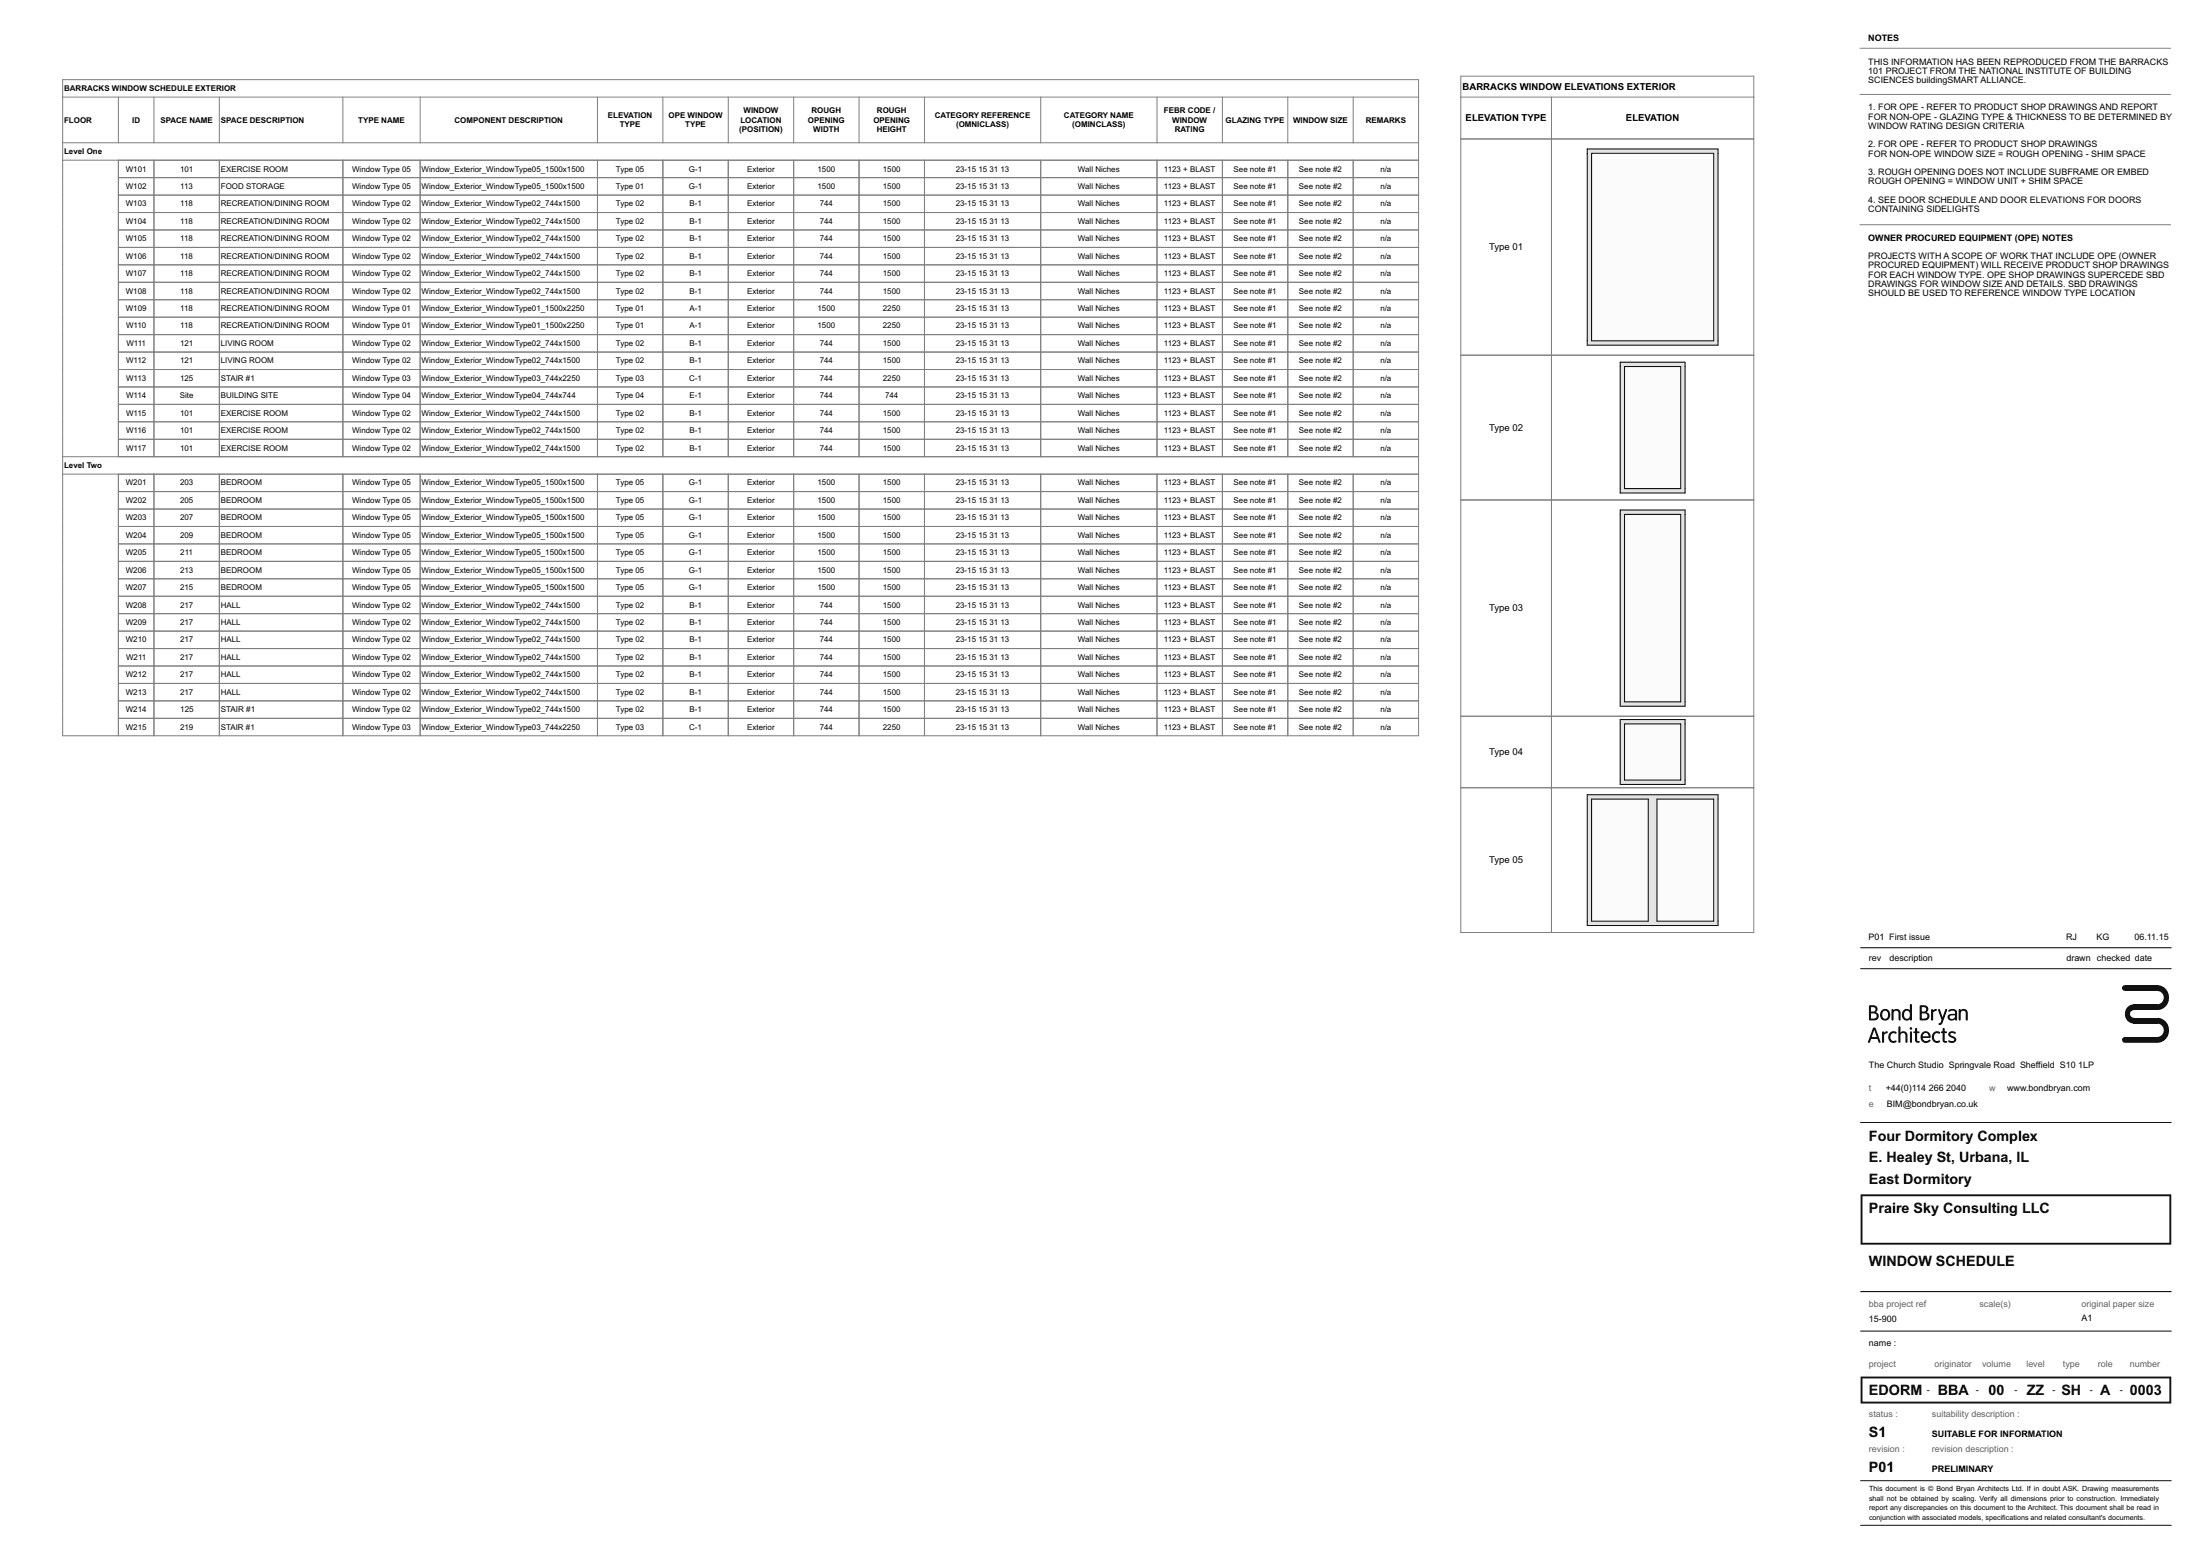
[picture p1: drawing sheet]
<svg xmlns="http://www.w3.org/2000/svg" width="841mm" height="594mm" viewBox="0 0 841 594" stroke-linecap="round" stroke-linejoin="round" font-family="sans-serif">
<g fill="#000">
<path d="M811.7 376.7l13.2-.1v2.2h-12.7a1.11 1.11 0 0 1-1-.9 1.11 1.11 0 0 1 .5-1.2z" fill-rule="evenodd"/>
<path d="M824.9 376.6a4.8 4.8 0 0 1 4.3 4.7 4.8 4.8 0 0 1-4.3 4.8v-2.2a2.59 2.59 0 0 0 2.3-2.6 2.59 2.59 0 0 0-2.3-2.5z" fill-rule="evenodd"/>
<path d="M714.5 384.4l1.8-.1 .9 .3 .5 .9-.2 1.1a.31 .31 0 0 0-.4 .3 .31 .31 0 0 0 .4 .2l.7 1.1-.5 1.4-1.1 .4-2-.1zM715.2 385l.1 1.7 1.4-.3 .3-.6-.3-.6zM715.2 387.4l.1 1.9h1.3l.6-.3 .2-.7-.3-.7z" fill-rule="evenodd"/>
<path d="M716.1 392.9l.5-.2 .4 .4 1.8 4.9-.1 .6-.5-.1-.6-1.4h-2.3l-.5 1.4-.7-.1zM716.5 393.7l-1 2.7h1.9z" fill-rule="evenodd"/>
<path d="M719.6 394.3h.4l.3 .5 .7-.6 .6 .3-.1 .4-1.3 .7v2.6l-.3 .4-.4-.4z" fill-rule="evenodd"/>
<path d="M719.4 386.2a2.16 2.16 0 0 1 3.1 .9 2.16 2.16 0 0 1-1.4 3 2.24 2.24 0 0 1-2.3-1.4 2.24 2.24 0 0 1 .6-2.5zM719.9 386.6l-.4 1 .1 1.1 .6 .6 .8 .1 .7-.9-.1-1.4-.7-.7z" fill-rule="evenodd"/>
<path d="M723.2 385.8l.5-.1 .1 .5 .6-.5h.9l1 .6 .2 .9-.1 2.8-.6-.2-.1-2.9-.9-.6-.9 .7-.1 2.9-.6 .1z" fill-rule="evenodd"/>
<path d="M722.5 394.8l1.2-.6 1.3 .4-.3 .5-1.3-.1-.7 .9v1l.4 .7 1.9 .3-.2 .5-1 .2a2.27 2.27 0 0 1-1.9-1.5 2.27 2.27 0 0 1 .6-2.3z" fill-rule="evenodd"/>
<path d="M725.8 392.4l.7 .2v2.1l1.3-.5 1.2 .8 .2 3.1-.2 .5-.6-.3-.1-2.9-.8-.5-.9 .5-.1 2.9-.3 .3-.4-.2z" fill-rule="evenodd"/>
<path d="M727.7 386.2l1.3-.5 1.1 .5v-2.2l.3-.2 .4 .1v5.9l-.5 .3-.2-.6-1.1 .6a2.31 2.31 0 0 1-1.9-1.6 2.31 2.31 0 0 1 .6-2.3zM728.3 386.6l-.4 .9 .1 1.2 .5 .6 .8 .1 .7-.9v-1.4l-.7-.7z" fill-rule="evenodd"/>
<path d="M730.2 394.3l.5-.1 .2 .4v3.6l-.4 .4-.4-.4z" fill-rule="evenodd"/>
<path d="M732.2 393l.6 .1 .1 1.1 .9 .3-.2 .4-.7 .1v2.7l1 .4-.4 .5-1-.1-.4-.6v-3l-.7-.3 .7-.4z" fill-rule="evenodd"/>
<path d="M734 384.4l1.6-.1 1 .3 .5 .9-.2 1.1a.31 .31 0 0 0-.4 .3 .31 .31 0 0 0 .4 .2l.7 1.2-.5 1.3-1.1 .4-2-.1zM734.6 385v1.7l1.5-.3 .2-.6-.2-.6zM734.6 387.4l.1 1.9h1.3l.6-.3 .2-.7-.3-.7z" fill-rule="evenodd"/>
<path d="M734.9 394.7a1.77 1.77 0 0 1 2.3-.3 1.77 1.77 0 0 1 .5 2.3h-2.7l.3 .8 .6 .4 2-.4-.2 .6-1 .5a2.25 2.25 0 0 1-2.4-1.3 2.25 2.25 0 0 1 .6-2.6zM735.4 395.1l-.4 1h2.2l-.6-1.2-.6-.1z" fill-rule="evenodd"/>
<path d="M738.3 385.8h.5l.2 .5 .8-.6 .6 .3-.2 .4-1.2 .6v2.7l-.4 .4-.4-.4z" fill-rule="evenodd"/>
<path d="M739.1 394.8l1.2-.6 1.3 .4-.2 .5-1.4-.1-.6 .9-.1 1 .5 .7 1.8 .3-.2 .5-.9 .2a2.27 2.27 0 0 1-1.9-1.5 2.27 2.27 0 0 1 .5-2.3z" fill-rule="evenodd"/>
<path d="M740.9 385.8l.7 .1 1 2.9 1-2.9 .4-.2 .3 .3-1.8 5.1-.9 .7-.4-.1-.1-.4 .7-.4 .4-1.1z" fill-rule="evenodd"/>
<path d="M742.7 393l.6 .1 .1 1.1 .9 .3-.1 .4-.8 .1v2.7l1 .4-.4 .5-.9-.1-.5-.6v-3l-.6-.3 .6-.4z" fill-rule="evenodd"/>
<path d="M745.1 394.6l1.3-.4 1.3 .6-.3 .4-1.2-.4-.6 .5a.93 .93 0 0 0 1.1 .8 1.36 1.36 0 0 1 .9 1.9 1.36 1.36 0 0 1-2 .6l-.7-.3-.1-.6 1.6 .3 .6-.5a.92 .92 0 0 0-1.1-.9 1.18 1.18 0 0 1-1-.8 1.18 1.18 0 0 1 .2-1.2z" fill-rule="evenodd"/>
<path d="M744.9 386.1l1.6-.4 1.4 .5 .2 .8-.1 3h-.5l-.2-.4-.6 .4-1 .1-.9-.5-.3-.9 .4-.8 2.5-.4-.4-1-.9-.2-1.1 .4zM745.5 388.3l-.1 .9 .9 .3 .8-.5 .3-.9z" fill-rule="evenodd"/>
<path d="M748.9 385.8l.4-.1 .2 .5 .6-.5h.8l1 .6 .3 .9-.1 2.8-.7-.2v-2.9l-.9-.6-.9 .7-.1 2.9-.7 .1z" fill-rule="evenodd"/>
<path d="M811.7 396.6l13.2-.2v2.2h-12.7a1.11 1.11 0 0 1-1-.8 1.11 1.11 0 0 1 .5-1.2z" fill-rule="evenodd"/>
<path d="M815.7 389h9.2v2.3h-9.2z" fill-rule="evenodd"/>
<path d="M815.7 383.9h9.2v2.2h-9.2z" fill-rule="evenodd"/>
<path d="M813.2 385l.7-.6 1.8-.5v2.2a1.46 1.46 0 0 0-1.5 1.5 1.46 1.46 0 0 0 1.5 1.4v2.3a3.7 3.7 0 0 1-3.2-2.4 3.7 3.7 0 0 1 .7-3.9z" fill-rule="evenodd"/>
<path d="M824.9 389a4.8 4.8 0 0 1 4.3 4.8 4.8 4.8 0 0 1-4.3 4.8v-2.2a2.59 2.59 0 0 0 2.3-2.6 2.59 2.59 0 0 0-2.3-2.5z" fill-rule="evenodd"/>
<path d="M711.3 456.5h118.7v19.2h-118.7zM712 457.2v17.8h117.3v-17.8z" fill-rule="evenodd"/>
<path d="M711.3 526.2h118.7v10.3h-118.7zM712 526.9v8.9h117.3v-8.9z" fill-rule="evenodd"/>
<circle cx="730.5" cy="393.1" r=".48"/>
</g>
<g fill="#fff">
<path d="M714.4 479.1h113.3v6.3h-113.3z" fill-rule="evenodd"/>
<path d="M714.4 458.9h96.4v6.2h-96.4z" fill-rule="evenodd"/>
<path d="M714.4 431.1h113.3v6.3h-113.3z" fill-rule="evenodd"/>
<path d="M714.5 567.6h110.8v14.4h-110.8z" fill-rule="evenodd"/>
<path d="M714.4 405.2h86.1v3.9h-86.1z" fill-rule="evenodd"/>
<path d="M720.9 414h30.7v3.9h-30.7z" fill-rule="evenodd"/>
<path d="M721.3 419.9h93.1v3.9h-93.1z" fill-rule="evenodd"/>
<path d="M714.4 414h1v3.9h-1z" fill-rule="evenodd"/>
<path d="M767.3 414h32.8v3.9h-32.8z" fill-rule="evenodd"/>
<path d="M714.4 496.3h22v4h-22z" fill-rule="evenodd"/>
<path d="M760.4 414h2.5v3.9h-2.5z" fill-rule="evenodd"/>
<path d="M714.4 419.9h2v3.9h-2z" fill-rule="evenodd"/>
<path d="M714.4 511.4h10.5v3.9h-10.5z" fill-rule="evenodd"/>
<path d="M738.5 551.9h31.3v4h-31.3z" fill-rule="evenodd"/>
<path d="M738.5 538.5h33.6v3.9h-33.6z" fill-rule="evenodd"/>
<path d="M714.4 538.5h11.1v3.9h-11.1z" fill-rule="evenodd"/>
<path d="M714.4 551.9h13.8v4h-13.8z" fill-rule="evenodd"/>
<path d="M714.4 439.4h113.3v6.2h-113.3z" fill-rule="evenodd"/>
<path d="M714.4 447.6h113.3v6.3h-113.3z" fill-rule="evenodd"/>
<path d="M714.4 519.3h10.3v3.9h-10.3z" fill-rule="evenodd"/>
<path d="M739.5 519.3h14.3v3.9h-14.3z" fill-rule="evenodd"/>
<path d="M757.7 519.3h11.1v3.9h-11.1z" fill-rule="evenodd"/>
<path d="M774.6 519.3h7.1v3.9h-7.1z" fill-rule="evenodd"/>
<path d="M788.6 519.3h6.5v3.9h-6.5z" fill-rule="evenodd"/>
<path d="M814.1 519.3h11.7v3.9h-11.7z" fill-rule="evenodd"/>
<path d="M802 519.3h5.7v3.9h-5.7z" fill-rule="evenodd"/>
</g>
<path d="M711 18.4h118.7" fill="none" stroke="#7f7f7f" stroke-width=".38"/>
<path d="M711.3 370.3h118.7M711.3 362.3h118.7M711.3 429.1h118.7M711.3 493.7h118.7M711.3 508.8h118.7M711.3 566h118.7M711.3 583h118.7" fill="none" stroke="#000" stroke-width=".38"/>
<g fill="#fff">
<path d="M714.2 12.4h11.8v3.9h-11.8z" fill-rule="evenodd"/>
<path d="M714.2 21.8h114.7v10.6h-114.7z" fill-rule="evenodd"/>
<path d="M756.7 496.3h12v4h-12z" fill-rule="evenodd"/>
<path d="M714.4 502.3h10.7v3.9h-10.7z" fill-rule="evenodd"/>
<path d="M756.7 502.3h37.3v3.5h-37.3z" fill-rule="evenodd"/>
<path d="M814.1 528.2h12.2v6.3h-12.2z" fill-rule="evenodd"/>
<path d="M795.7 496.3h27.9v4h-27.9z" fill-rule="evenodd"/>
<path d="M740.7 528.2h11.9v6.3h-11.9z" fill-rule="evenodd"/>
<path d="M760.2 528.2h6.1v6.3h-6.1z" fill-rule="evenodd"/>
<path d="M774.8 528.2h6.7v6.3h-6.7z" fill-rule="evenodd"/>
<path d="M788 528.2h7.6v6.3h-7.6z" fill-rule="evenodd"/>
<path d="M714.4 544.2h6.8v6.3h-6.8z" fill-rule="evenodd"/>
<path d="M802.9 528.2h3.9v6.3h-3.9z" fill-rule="evenodd"/>
<path d="M795.7 502.3h4.2v3.5h-4.2z" fill-rule="evenodd"/>
<path d="M714.4 528.2h20.5v6.3h-20.5z" fill-rule="evenodd"/>
<path d="M714.4 364.5h4.8v3.5h-4.8z" fill-rule="evenodd"/>
<path d="M816.1 364.5h6.6v3.5h-6.6z" fill-rule="evenodd"/>
<path d="M722.3 364.5h65.1v3.5h-65.1z" fill-rule="evenodd"/>
<path d="M789.9 364.5h9.4v3.5h-9.4z" fill-rule="evenodd"/>
<path d="M801.6 364.5h12.8v3.5h-12.8z" fill-rule="evenodd"/>
<path d="M755.3 529.4h1.1v3.9h-1.1z" fill-rule="evenodd"/>
<path d="M784.6 529.4h1.1v3.9h-1.1z" fill-rule="evenodd"/>
<path d="M810.4 529.4h1.1v3.9h-1.1z" fill-rule="evenodd"/>
<path d="M798.8 529.4h1.2v3.9h-1.2z" fill-rule="evenodd"/>
<path d="M770.1 529.4h1.1v3.9h-1.1z" fill-rule="evenodd"/>
<path d="M736.5 529.4h1.2v3.9h-1.2z" fill-rule="evenodd"/>
</g>
<g fill="none" stroke="#7f7f7f" stroke-width=".38">
<path d="M24 30.4h518.3v250.8h-518.3zM24 37.1h518.3M45.3 37.1v17.5M58.9 37.1v17.5M83.9 37.1v17.5M131.1 37.1v17.5M160.6 37.1v17.5M228.4 37.1v17.5M253.4 37.1v17.5M278.4 37.1v17.5M303.4 37.1v17.5M328.4 37.1v17.5"/>
<path d="M353.4 37.1v17.5M397.8 37.1v17.5M442.3 37.1v17.5M467.3 37.1v17.5M492.3 37.1v17.5M517.3 37.1v17.5M558.4 37.1h112M593.1 37.1v319.3h-34.7v-327.3h112v24h-112M24 54.6h518.3M24 61.2h518.3M45.3 61.2v113.4M45.3 67.9h497"/>
<path d="M45.3 74.6h497M58.9 61.2v113.4M83.9 61.2v113.4M131.1 61.2v113.4M160.6 61.2v113.4M228.4 61.2v113.4M253.4 61.2v113.4M278.4 61.2v113.4M303.4 61.2v113.4M328.4 61.2v113.4M353.4 61.2v113.4M397.8 61.2v113.4"/>
<path d="M442.3 61.2v113.4M467.3 61.2v113.4M492.3 61.2v113.4M517.3 61.2v113.4M45.3 81.2h497M45.3 87.9h497M45.3 94.6h497M45.3 101.2h497M45.3 107.9h497M45.3 114.6h497M45.3 121.2h497M45.3 127.9h497"/>
<path d="M45.3 134.6h497M558.4 135.8h34.7M45.3 141.2h497M45.3 147.9h497M45.3 154.6h497M24 174.6h518.3M45.3 161.2h497M45.3 167.9h497M24 181.2h518.3M45.3 181.2v100M45.3 187.9h497M45.3 194.6h497"/>
<path d="M58.9 181.2v100M83.9 181.2v100M131.1 181.2v100M160.6 181.2v100M228.4 181.2v100M253.4 181.2v100M278.4 181.2v100M303.4 181.2v100M328.4 181.2v100M353.4 181.2v100M397.8 181.2v100M442.3 181.2v100"/>
<path d="M467.3 181.2v100M492.3 181.2v100M517.3 181.2v100M558.4 191.1h34.7M45.3 201.2h497M45.3 207.9h497M45.3 214.6h497M45.3 221.2h497M45.3 227.9h497M45.3 234.6h497M45.3 241.2h497M45.3 247.9h497"/>
<path d="M45.3 254.6h497M45.3 261.2h497M45.3 267.9h497M45.3 274.6h497M558.4 273.8h34.7M558.4 301.1h34.7"/>
</g>
<g fill="#eae1e1">
<path d="M606.8 58.6h1.6v71.7h-1.6z" fill-rule="evenodd"/>
<path d="M655.1 58.6h1.7v71.7h-1.7z" fill-rule="evenodd"/>
<path d="M606.8 130.3h50v1.6h-50z" fill-rule="evenodd"/>
<path d="M606.8 56.9h50v1.7h-50z" fill-rule="evenodd"/>
</g>
<path d="M608.4 58.6h46.7v71.7h-46.7z" fill-rule="evenodd" fill="#fafaff"/>
<path d="M606.8 56.9h50v75h-50zM608.4 58.6h46.7v71.7h-46.7z" fill="none" stroke="#000" stroke-width=".38"/>
<path d="M593.1 53.1h77.3v82.7h-77.3z" fill="none" stroke="#7f7f7f" stroke-width=".38"/>
<g fill="#eae1e1">
<path d="M619.4 140.1h1.6v46.7h-1.6z" fill-rule="evenodd"/>
<path d="M642.5 140.1h1.7v46.7h-1.7z" fill-rule="evenodd"/>
<path d="M619.4 186.8h24.8v1.6h-24.8z" fill-rule="evenodd"/>
<path d="M619.4 138.4h24.8v1.7h-24.8z" fill-rule="evenodd"/>
</g>
<path d="M621 140.1h21.5v46.7h-21.5z" fill-rule="evenodd" fill="#fafaff"/>
<path d="M619.4 138.4h24.8v50h-24.8zM621 140.1h21.5v46.7h-21.5z" fill="none" stroke="#000" stroke-width=".38"/>
<path d="M593.1 135.8h77.3v55.3h-77.3z" fill="none" stroke="#7f7f7f" stroke-width=".38"/>
<g fill="#eae1e1">
<path d="M642.5 196.6h1.7v71.7h-1.7z" fill-rule="evenodd"/>
<path d="M619.4 196.6h1.6v71.7h-1.6z" fill-rule="evenodd"/>
<path d="M619.4 268.3h24.8v1.6h-24.8z" fill-rule="evenodd"/>
<path d="M619.4 194.9h24.8v1.7h-24.8z" fill-rule="evenodd"/>
</g>
<path d="M621 196.6h21.5v71.7h-21.5z" fill-rule="evenodd" fill="#fafaff"/>
<path d="M619.4 194.9h24.8v75h-24.8zM621 196.6h21.5v71.7h-21.5z" fill="none" stroke="#000" stroke-width=".38"/>
<path d="M593.1 191.1h77.3v82.7h-77.3z" fill="none" stroke="#7f7f7f" stroke-width=".38"/>
<g fill="#eae1e1">
<path d="M642.5 276.7h1.7v21.5h-1.7z" fill-rule="evenodd"/>
<path d="M619.4 276.7h1.6v21.5h-1.6z" fill-rule="evenodd"/>
<path d="M619.4 298.2h24.8v1.6h-24.8z" fill-rule="evenodd"/>
<path d="M619.4 275h24.8v1.7h-24.8z" fill-rule="evenodd"/>
</g>
<path d="M621 276.7h21.5v21.5h-21.5z" fill-rule="evenodd" fill="#fafaff"/>
<path d="M619.4 275h24.8v24.8h-24.8zM621 276.7h21.5v21.5h-21.5z" fill="none" stroke="#000" stroke-width=".38"/>
<path d="M593.1 273.8h77.3v27.3h-77.3z" fill="none" stroke="#7f7f7f" stroke-width=".38"/>
<g fill="#eae1e1">
<path d="M655.1 305.4h1.7v46.7h-1.7z" fill-rule="evenodd"/>
<path d="M606.8 305.4h1.6v46.7h-1.6z" fill-rule="evenodd"/>
<path d="M630.1 305.4h3.3v46.7h-3.3z" fill-rule="evenodd"/>
<path d="M606.8 352.1h50v1.7h-50z" fill-rule="evenodd"/>
<path d="M606.8 303.8h50v1.6h-50z" fill-rule="evenodd"/>
</g>
<g fill="#fafaff">
<path d="M633.4 305.4h21.7v46.7h-21.7z" fill-rule="evenodd"/>
<path d="M608.4 305.4h21.7v46.7h-21.7z" fill-rule="evenodd"/>
</g>
<path d="M606.8 303.8h50v50h-50zM608.4 305.4h21.7v46.7h-21.7zM633.4 305.4h21.7v46.7h-21.7z" fill="none" stroke="#000" stroke-width=".38"/>
<path d="M711 36.1h118.7M711 85.9h118.7M593.1 301.1h77.3v55.3h-77.3z" fill="none" stroke="#7f7f7f" stroke-width=".38"/>
<g fill="#fff">
<path d="M714.2 39.3h116.1v42.5h-116.1z" fill-rule="evenodd"/>
<path d="M714.2 89.1h115v24.8h-115z" fill-rule="evenodd"/>
<path d="M68.9 269.4h5.1v3.5h-5.1z" fill-rule="evenodd"/>
<path d="M84.4 269.4h13.1v3.5h-13.1z" fill-rule="evenodd"/>
<path d="M714.3 356.5h6.1v3.5h-6.1z" fill-rule="evenodd"/>
<path d="M816 356.5h13v3.5h-13z" fill-rule="evenodd"/>
<path d="M722.2 356.5h65.1v3.5h-65.1z" fill-rule="evenodd"/>
<path d="M789.8 356.5h4.2v3.5h-4.2z" fill-rule="evenodd"/>
<path d="M801.5 356.5h4.9v3.5h-4.9z" fill-rule="evenodd"/>
</g>
<g font-size="5.5">
<text x="714.4" y="436">Four Dormitory Complex</text>
<text x="714.4" y="444.3">E. Healey St, Urbana, IL</text>
<text x="714.4" y="452.6">East Dormitory</text>
<text x="714.4" y="463.8">Praire Sky Consulting LLC</text>
<text x="714.4" y="484.1">WINDOW SCHEDULE</text>
<text x="714.4" y="533.1">EDORM</text>
<text x="740.7" y="533.1">BBA</text>
<text x="760.2" y="533.1">00</text>
<text x="774.8" y="533.1">ZZ</text>
<text x="788" y="533.1">SH</text>
<text x="802.9" y="533.1">A</text>
<text x="814.1" y="533.1">0003</text>
<text x="714.4" y="549.1">S1</text>
<text x="714.4" y="562.6">P01</text>
</g>
<g font-size="3.7">
<text x="559.1" y="34.3">BARRACKS WINDOW ELEVATIONS EXTERIOR</text>
<text x="560.3" y="46.3">ELEVATION TYPE</text>
<text x="621.6" y="46.3">ELEVATION</text>
<text x="569.2" y="95.6">Type 01</text>
<text x="569.2" y="164.6">Type 02</text>
<text x="569.2" y="233.6">Type 03</text>
<text x="569.2" y="288.6">Type 04</text>
<text x="569.2" y="330">Type 05</text>
</g>
<g font-size="3.4">
<text x="714.2" y="15.5">NOTES</text>
<text x="714.2" y="24.7">THIS INFORMATION HAS BEEN REPRODUCED FROM THE BARRACKS</text>
<text x="714.2" y="28.2">101 PROJECT FROM THE NATIONAL INSTITUTE OF BUILDING</text>
<text x="714.2" y="31.7">SCIENCES buildingSMART ALLIANCE.</text>
<text x="714.2" y="42.2">1. FOR OPE - REFER TO PRODUCT SHOP DRAWINGS AND REPORT</text>
<text x="714.2" y="45.8">FOR NON-OPE - GLAZING TYPE &amp; THICKNESS TO BE DETERMINED BY</text>
<text x="714.2" y="49.3">WINDOW RATING DESIGN CRITERIA</text>
<text x="714.2" y="56.4">2. FOR OPE - REFER TO PRODUCT SHOP DRAWINGS</text>
<text x="714.2" y="59.9">FOR NON-OPE WINDOW SIZE = ROUGH OPENING - SHIM SPACE</text>
<text x="714.2" y="67">3. ROUGH OPENING DOES NOT INCLUDE SUBFRAME OR EMBED</text>
<text x="714.2" y="70.5">ROUGH OPENING = WINDOW UNIT + SHIM SPACE</text>
<text x="714.2" y="77.6">4. SEE DOOR SCHEDULE AND DOOR ELEVATIONS FOR DOORS</text>
<text x="714.2" y="81.1">CONTAINING SIDELIGHTS</text>
<text x="714.2" y="92">OWNER PROCURED EQUIPMENT (OPE) NOTES</text>
<text x="714.2" y="99.1">PROJECTS WITH A SCOPE OF WORK THAT INCLUDE OPE (OWNER</text>
<text x="714.2" y="102.6">PROCURED EQUIPMENT) WILL RECEIVE PRODUCT SHOP DRAWINGS</text>
<text x="714.2" y="106.2">FOR EACH WINDOW TYPE. OPE SHOP DRAWINGS SUPERCEDE SBD</text>
<text x="714.2" y="109.7">DRAWINGS FOR WINDOW SIZE AND DETAILS. SBD DRAWINGS</text>
<text x="714.2" y="113.2">SHOULD BE USED TO REFERENCE WINDOW TYPE LOCATION</text>
<text x="714.3" y="359.4">P01</text>
<text x="722.2" y="359.4">First issue</text>
<text x="789.8" y="359.4">RJ</text>
<text x="801.5" y="359.4">KG</text>
<text x="816" y="359.4">06.11.15</text>
<text x="714.4" y="367.4">rev</text>
<text x="722.3" y="367.4">description</text>
<text x="789.9" y="367.4">drawn</text>
<text x="801.6" y="367.4">checked</text>
<text x="816.1" y="367.4">date</text>
<text x="714.4" y="408.2">The Church Studio Springvale Road Sheffield S10</text>
<text x="794.4" y="408.2">1LP</text>
<text x="720.9" y="417.1">+44(0)114</text>
<text x="737.3" y="417.1">266</text>
<text x="744" y="417.1">2040</text>
<text x="767.3" y="417.1">www.bondbryan.com</text>
<text x="721.3" y="423">BIM@bondbryan.co.uk</text>
<text x="714.4" y="505.3">15-900</text>
<text x="795.7" y="505.1">A1</text>
<text x="714.4" y="514.5">name :</text>
<text x="736.5" y="532.4">-</text>
<text x="755.3" y="532.4">-</text>
<text x="770.1" y="532.4">-</text>
<text x="784.6" y="532.4">-</text>
<text x="798.8" y="532.4">-</text>
<text x="810.4" y="532.4">-</text>
<text x="738.5" y="549.2">SUITABLE FOR INFORMATION</text>
<text x="738.5" y="562.6">PRELIMINARY</text>
</g>
<g font-size="3.4" fill="#5f5f5f">
<text x="714.4" y="417.1">t</text>
<text x="760.4" y="417.1">w</text>
<text x="714.4" y="423">e</text>
<text x="714.4" y="499.4">bba project ref</text>
<text x="756.7" y="499.4">scale(s)</text>
<text x="795.7" y="499.4">original paper size</text>
<text x="714.4" y="522.3">project</text>
<text x="739.5" y="522.3">originator</text>
<text x="757.7" y="522.3">volume</text>
<text x="774.6" y="522.3">l</text>
<text x="775.4" y="522.3">evel</text>
<text x="788.6" y="522.3">t</text>
<text x="789.5" y="522.3">ype</text>
<text x="802" y="522.3">role</text>
<text x="814.1" y="522.3">number</text>
<text x="714.4" y="541.5">status :</text>
<text x="738.5" y="541.5">suitability description :</text>
<text x="714.4" y="555">revision :</text>
<text x="738.5" y="555">revision description :</text>
</g>
<g font-size="3.1">
<text x="68.9" y="272.2">125</text>
<text x="84.4" y="272.2">STAIR #1</text>
</g>
<g font-size="3">
<text x="24.5" y="34.8">BARRACKS WINDOW SCHEDULE EXTERIOR</text>
<text x="24.5" y="46.8">FLOOR</text>
<text x="50.5" y="46.8">ID</text>
<text x="61.3" y="46.8">SPACE NAME</text>
<text x="84.4" y="46.8">SPACE DESCRIPTION</text>
<text x="137" y="46.8">TYPE NAME</text>
<text x="173.8" y="46.8">COMPONENT DESCRIPTION</text>
<text x="232.4" y="45.1">ELEVATION</text>
<text x="255.6" y="45.1">OPE WINDOW</text>
<text x="283.1" y="46.8">LOCATION</text>
<text x="284.2" y="43.3">WINDOW</text>
<text x="308.9" y="46.8">OPENING</text>
<text x="310.2" y="43.3">ROUGH</text>
<text x="333.9" y="46.8">OPENING</text>
<text x="335.2" y="43.3">ROUGH</text>
<text x="357.4" y="45.1">CATEGORY REFERENCE</text>
<text x="406.7" y="45.1">CATEGORY NAME</text>
<text x="445" y="43.3">FEBR CODE /</text>
<text x="448.1" y="46.8">WINDOW</text>
<text x="468.5" y="46.8">GLAZING TYPE</text>
<text x="494.3" y="46.8">WINDOW SIZE</text>
<text x="522.1" y="46.8">REMARKS</text>
<text x="236.9" y="48.6">TYPE</text>
<text x="261.9" y="48.6">TYPE</text>
<text x="282.6" y="50.3">(POSITION)</text>
<text x="310.9" y="50.3">WIDTH</text>
<text x="335.1" y="50.3">HEIGHT</text>
<text x="365.5" y="48.6">(OMNICLASS)</text>
<text x="409.9" y="48.6">(OMINCLASS)</text>
<text x="449.1" y="50.3">RATING</text>
<text x="24.5" y="58.9">Level One</text>
<text x="48.1" y="65.6">W101</text>
<text x="68.8" y="65.6">101</text>
<text x="84.4" y="65.6">EXERCISE ROOM</text>
<text x="134.6" y="65.6">Window Type 05</text>
<text x="161.2" y="65.6">Window_Exterior_WindowType05_1500x1500</text>
<text x="235.5" y="65.6">Type 05</text>
<text x="263.4" y="65.6">G-1</text>
<text x="285.6" y="65.6">Exterior</text>
<text x="312.5" y="65.6">1500</text>
<text x="337.5" y="65.6">1500</text>
<text x="365.4" y="65.6">23-15</text>
<text x="374" y="65.6">15</text>
<text x="378.2" y="65.6">31</text>
<text x="382.5" y="65.6">13</text>
<text x="412.1" y="65.6">Wall Niches</text>
<text x="444.9" y="65.6">1123 + BLAST</text>
<text x="471.6" y="65.6">See note #1</text>
<text x="496.6" y="65.6">See note #2</text>
<text x="527.7" y="65.6">n/a</text>
<text x="48.1" y="72.2">W102</text>
<text x="68.9" y="72.2">113</text>
<text x="84.4" y="72.2">FOOD STORAGE</text>
<text x="134.6" y="72.2">Window Type 05</text>
<text x="161.2" y="72.2">Window_Exterior_WindowType05_1500x1500</text>
<text x="235.5" y="72.2">Type 01</text>
<text x="263.4" y="72.2">G-1</text>
<text x="285.6" y="72.2">Exterior</text>
<text x="312.5" y="72.2">1500</text>
<text x="337.5" y="72.2">1500</text>
<text x="365.4" y="72.2">23-15</text>
<text x="374" y="72.2">15</text>
<text x="378.2" y="72.2">31</text>
<text x="382.5" y="72.2">13</text>
<text x="412.1" y="72.2">Wall Niches</text>
<text x="444.9" y="72.2">1123 + BLAST</text>
<text x="471.6" y="72.2">See note #1</text>
<text x="496.6" y="72.2">See note #2</text>
<text x="527.7" y="72.2">n/a</text>
<text x="48.1" y="78.9">W103</text>
<text x="68.9" y="78.9">118</text>
<text x="84.4" y="78.9">RECREATION/DINING ROOM</text>
<text x="134.6" y="78.9">Window Type 02</text>
<text x="161.2" y="78.9">Window_Exterior_WindowType02_744x1500</text>
<text x="235.5" y="78.9">Type 02</text>
<text x="263.5" y="78.9">B-1</text>
<text x="285.6" y="78.9">Exterior</text>
<text x="313.4" y="78.9">744</text>
<text x="337.5" y="78.9">1500</text>
<text x="365.4" y="78.9">23-15</text>
<text x="374" y="78.9">15</text>
<text x="378.2" y="78.9">31</text>
<text x="382.5" y="78.9">13</text>
<text x="412.1" y="78.9">Wall Niches</text>
<text x="444.9" y="78.9">1123 + BLAST</text>
<text x="471.6" y="78.9">See note #1</text>
<text x="496.6" y="78.9">See note #2</text>
<text x="527.7" y="78.9">n/a</text>
<text x="48.1" y="85.6">W104</text>
<text x="68.9" y="85.6">118</text>
<text x="84.4" y="85.6">RECREATION/DINING ROOM</text>
<text x="134.6" y="85.6">Window Type 02</text>
<text x="161.2" y="85.6">Window_Exterior_WindowType02_744x1500</text>
<text x="235.5" y="85.6">Type 02</text>
<text x="263.5" y="85.6">B-1</text>
<text x="285.6" y="85.6">Exterior</text>
<text x="313.4" y="85.6">744</text>
<text x="337.5" y="85.6">1500</text>
<text x="365.4" y="85.6">23-15</text>
<text x="374" y="85.6">15</text>
<text x="378.2" y="85.6">31</text>
<text x="382.5" y="85.6">13</text>
<text x="412.1" y="85.6">Wall Niches</text>
<text x="444.9" y="85.6">1123 + BLAST</text>
<text x="471.6" y="85.6">See note #1</text>
<text x="496.6" y="85.6">See note #2</text>
<text x="527.7" y="85.6">n/a</text>
<text x="48.1" y="92.2">W105</text>
<text x="68.9" y="92.2">118</text>
<text x="84.4" y="92.2">RECREATION/DINING ROOM</text>
<text x="134.6" y="92.2">Window Type 02</text>
<text x="161.2" y="92.2">Window_Exterior_WindowType02_744x1500</text>
<text x="235.5" y="92.2">Type 02</text>
<text x="263.5" y="92.2">B-1</text>
<text x="285.6" y="92.2">Exterior</text>
<text x="313.4" y="92.2">744</text>
<text x="337.5" y="92.2">1500</text>
<text x="365.4" y="92.2">23-15</text>
<text x="374" y="92.2">15</text>
<text x="378.2" y="92.2">31</text>
<text x="382.5" y="92.2">13</text>
<text x="412.1" y="92.2">Wall Niches</text>
<text x="444.9" y="92.2">1123 + BLAST</text>
<text x="471.6" y="92.2">See note #1</text>
<text x="496.6" y="92.2">See note #2</text>
<text x="527.7" y="92.2">n/a</text>
<text x="48.1" y="98.9">W106</text>
<text x="68.9" y="98.9">118</text>
<text x="84.4" y="98.9">RECREATION/DINING ROOM</text>
<text x="134.6" y="98.9">Window Type 02</text>
<text x="161.2" y="98.9">Window_Exterior_WindowType02_744x1500</text>
<text x="235.5" y="98.9">Type 02</text>
<text x="263.5" y="98.9">B-1</text>
<text x="285.6" y="98.9">Exterior</text>
<text x="313.4" y="98.9">744</text>
<text x="337.5" y="98.9">1500</text>
<text x="365.4" y="98.9">23-15</text>
<text x="374" y="98.9">15</text>
<text x="378.2" y="98.9">31</text>
<text x="382.5" y="98.9">13</text>
<text x="412.1" y="98.9">Wall Niches</text>
<text x="444.9" y="98.9">1123 + BLAST</text>
<text x="471.6" y="98.9">See note #1</text>
<text x="496.6" y="98.9">See note #2</text>
<text x="527.7" y="98.9">n/a</text>
<text x="48.1" y="105.6">W107</text>
<text x="68.9" y="105.6">118</text>
<text x="84.4" y="105.6">RECREATION/DINING ROOM</text>
<text x="134.6" y="105.6">Window Type 02</text>
<text x="161.2" y="105.6">Window_Exterior_WindowType02_744x1500</text>
<text x="235.5" y="105.6">Type 02</text>
<text x="263.5" y="105.6">B-1</text>
<text x="285.6" y="105.6">Exterior</text>
<text x="313.4" y="105.6">744</text>
<text x="337.5" y="105.6">1500</text>
<text x="365.4" y="105.6">23-15</text>
<text x="374" y="105.6">15</text>
<text x="378.2" y="105.6">31</text>
<text x="382.5" y="105.6">13</text>
<text x="412.1" y="105.6">Wall Niches</text>
<text x="444.9" y="105.6">1123 + BLAST</text>
<text x="471.6" y="105.6">See note #1</text>
<text x="496.6" y="105.6">See note #2</text>
<text x="527.7" y="105.6">n/a</text>
<text x="48.1" y="112.2">W108</text>
<text x="68.9" y="112.2">118</text>
<text x="84.4" y="112.2">RECREATION/DINING ROOM</text>
<text x="134.6" y="112.2">Window Type 02</text>
<text x="161.2" y="112.2">Window_Exterior_WindowType02_744x1500</text>
<text x="235.5" y="112.2">Type 02</text>
<text x="263.5" y="112.2">B-1</text>
<text x="285.6" y="112.2">Exterior</text>
<text x="313.4" y="112.2">744</text>
<text x="337.5" y="112.2">1500</text>
<text x="365.4" y="112.2">23-15</text>
<text x="374" y="112.2">15</text>
<text x="378.2" y="112.2">31</text>
<text x="382.5" y="112.2">13</text>
<text x="412.1" y="112.2">Wall Niches</text>
<text x="444.9" y="112.2">1123 + BLAST</text>
<text x="471.6" y="112.2">See note #1</text>
<text x="496.6" y="112.2">See note #2</text>
<text x="527.7" y="112.2">n/a</text>
<text x="48.1" y="118.9">W109</text>
<text x="68.9" y="118.9">118</text>
<text x="84.4" y="118.9">RECREATION/DINING ROOM</text>
<text x="134.6" y="118.9">Window Type 01</text>
<text x="161.2" y="118.9">Window_Exterior_WindowType01_1500x2250</text>
<text x="235.5" y="118.9">Type 01</text>
<text x="263.5" y="118.9">A-1</text>
<text x="285.6" y="118.9">Exterior</text>
<text x="312.5" y="118.9">1500</text>
<text x="337.5" y="118.9">2250</text>
<text x="365.4" y="118.9">23-15</text>
<text x="374" y="118.9">15</text>
<text x="378.2" y="118.9">31</text>
<text x="382.5" y="118.9">13</text>
<text x="412.1" y="118.9">Wall Niches</text>
<text x="444.9" y="118.9">1123 + BLAST</text>
<text x="471.6" y="118.9">See note #1</text>
<text x="496.6" y="118.9">See note #2</text>
<text x="527.7" y="118.9">n/a</text>
<text x="48.2" y="125.6">W110</text>
<text x="68.9" y="125.6">118</text>
<text x="84.4" y="125.6">RECREATION/DINING ROOM</text>
<text x="134.6" y="125.6">Window Type 01</text>
<text x="161.2" y="125.6">Window_Exterior_WindowType01_1500x2250</text>
<text x="235.5" y="125.6">Type 01</text>
<text x="263.5" y="125.6">A-1</text>
<text x="285.6" y="125.6">Exterior</text>
<text x="312.5" y="125.6">1500</text>
<text x="337.5" y="125.6">2250</text>
<text x="365.4" y="125.6">23-15</text>
<text x="374" y="125.6">15</text>
<text x="378.2" y="125.6">31</text>
<text x="382.5" y="125.6">13</text>
<text x="412.1" y="125.6">Wall Niches</text>
<text x="444.9" y="125.6">1123 + BLAST</text>
<text x="471.6" y="125.6">See note #1</text>
<text x="496.6" y="125.6">See note #2</text>
<text x="527.7" y="125.6">n/a</text>
<text x="48.3" y="132.2">W111</text>
<text x="68.8" y="132.2">121</text>
<text x="84.4" y="132.2">LIVING ROOM</text>
<text x="134.6" y="132.2">Window Type 02</text>
<text x="161.2" y="132.2">Window_Exterior_WindowType02_744x1500</text>
<text x="235.5" y="132.2">Type 02</text>
<text x="263.5" y="132.2">B-1</text>
<text x="285.6" y="132.2">Exterior</text>
<text x="313.4" y="132.2">744</text>
<text x="337.5" y="132.2">1500</text>
<text x="365.4" y="132.2">23-15</text>
<text x="374" y="132.2">15</text>
<text x="378.2" y="132.2">31</text>
<text x="382.5" y="132.2">13</text>
<text x="412.1" y="132.2">Wall Niches</text>
<text x="444.9" y="132.2">1123 + BLAST</text>
<text x="471.6" y="132.2">See note #1</text>
<text x="496.6" y="132.2">See note #2</text>
<text x="527.7" y="132.2">n/a</text>
<text x="48.2" y="138.9">W112</text>
<text x="68.8" y="138.9">121</text>
<text x="84.4" y="138.9">LIVING ROOM</text>
<text x="134.6" y="138.9">Window Type 02</text>
<text x="161.2" y="138.9">Window_Exterior_WindowType02_744x1500</text>
<text x="235.5" y="138.9">Type 02</text>
<text x="263.5" y="138.9">B-1</text>
<text x="285.6" y="138.9">Exterior</text>
<text x="313.4" y="138.9">744</text>
<text x="337.5" y="138.9">1500</text>
<text x="365.4" y="138.9">23-15</text>
<text x="374" y="138.9">15</text>
<text x="378.2" y="138.9">31</text>
<text x="382.5" y="138.9">13</text>
<text x="412.1" y="138.9">Wall Niches</text>
<text x="444.9" y="138.9">1123 + BLAST</text>
<text x="471.6" y="138.9">See note #1</text>
<text x="496.6" y="138.9">See note #2</text>
<text x="527.7" y="138.9">n/a</text>
<text x="48.2" y="145.6">W113</text>
<text x="68.8" y="145.6">125</text>
<text x="84.4" y="145.6">STAIR #1</text>
<text x="134.6" y="145.6">Window Type 03</text>
<text x="161.2" y="145.6">Window_Exterior_WindowType03_744x2250</text>
<text x="235.5" y="145.6">Type 03</text>
<text x="263.4" y="145.6">C-1</text>
<text x="285.6" y="145.6">Exterior</text>
<text x="313.4" y="145.6">744</text>
<text x="337.5" y="145.6">2250</text>
<text x="365.4" y="145.6">23-15</text>
<text x="374" y="145.6">15</text>
<text x="378.2" y="145.6">31</text>
<text x="382.5" y="145.6">13</text>
<text x="412.1" y="145.6">Wall Niches</text>
<text x="444.9" y="145.6">1123 + BLAST</text>
<text x="471.6" y="145.6">See note #1</text>
<text x="496.6" y="145.6">See note #2</text>
<text x="527.7" y="145.6">n/a</text>
<text x="48.2" y="152.2">W114</text>
<text x="68.7" y="152.2">Site</text>
<text x="84.4" y="152.2">BUILDING SITE</text>
<text x="134.6" y="152.2">Window Type 04</text>
<text x="161.2" y="152.2">Window_Exterior_WindowType04_744x744</text>
<text x="235.5" y="152.2">Type 04</text>
<text x="263.5" y="152.2">E-1</text>
<text x="285.6" y="152.2">Exterior</text>
<text x="313.4" y="152.2">744</text>
<text x="338.4" y="152.2">744</text>
<text x="365.4" y="152.2">23-15</text>
<text x="374" y="152.2">15</text>
<text x="378.2" y="152.2">31</text>
<text x="382.5" y="152.2">13</text>
<text x="412.1" y="152.2">Wall Niches</text>
<text x="444.9" y="152.2">1123 + BLAST</text>
<text x="471.6" y="152.2">See note #1</text>
<text x="496.6" y="152.2">See note #2</text>
<text x="527.7" y="152.2">n/a</text>
<text x="48.2" y="158.9">W115</text>
<text x="68.8" y="158.9">101</text>
<text x="84.4" y="158.9">EXERCISE ROOM</text>
<text x="134.6" y="158.9">Window Type 02</text>
<text x="161.2" y="158.9">Window_Exterior_WindowType02_744x1500</text>
<text x="235.5" y="158.9">Type 02</text>
<text x="263.5" y="158.9">B-1</text>
<text x="285.6" y="158.9">Exterior</text>
<text x="313.4" y="158.9">744</text>
<text x="337.5" y="158.9">1500</text>
<text x="365.4" y="158.9">23-15</text>
<text x="374" y="158.9">15</text>
<text x="378.2" y="158.9">31</text>
<text x="382.5" y="158.9">13</text>
<text x="412.1" y="158.9">Wall Niches</text>
<text x="444.9" y="158.9">1123 + BLAST</text>
<text x="471.6" y="158.9">See note #1</text>
<text x="496.6" y="158.9">See note #2</text>
<text x="527.7" y="158.9">n/a</text>
<text x="48.2" y="165.6">W116</text>
<text x="68.8" y="165.6">101</text>
<text x="84.4" y="165.6">EXERCISE ROOM</text>
<text x="134.6" y="165.6">Window Type 02</text>
<text x="161.2" y="165.6">Window_Exterior_WindowType02_744x1500</text>
<text x="235.5" y="165.6">Type 02</text>
<text x="263.5" y="165.6">B-1</text>
<text x="285.6" y="165.6">Exterior</text>
<text x="313.4" y="165.6">744</text>
<text x="337.5" y="165.6">1500</text>
<text x="365.4" y="165.6">23-15</text>
<text x="374" y="165.6">15</text>
<text x="378.2" y="165.6">31</text>
<text x="382.5" y="165.6">13</text>
<text x="412.1" y="165.6">Wall Niches</text>
<text x="444.9" y="165.6">1123 + BLAST</text>
<text x="471.6" y="165.6">See note #1</text>
<text x="496.6" y="165.6">See note #2</text>
<text x="527.7" y="165.6">n/a</text>
<text x="48.2" y="172.2">W117</text>
<text x="68.8" y="172.2">101</text>
<text x="84.4" y="172.2">EXERCISE ROOM</text>
<text x="134.6" y="172.2">Window Type 02</text>
<text x="161.2" y="172.2">Window_Exterior_WindowType02_744x1500</text>
<text x="235.5" y="172.2">Type 02</text>
<text x="263.5" y="172.2">B-1</text>
<text x="285.6" y="172.2">Exterior</text>
<text x="313.4" y="172.2">744</text>
<text x="337.5" y="172.2">1500</text>
<text x="365.4" y="172.2">23-15</text>
<text x="374" y="172.2">15</text>
<text x="378.2" y="172.2">31</text>
<text x="382.5" y="172.2">13</text>
<text x="412.1" y="172.2">Wall Niches</text>
<text x="444.9" y="172.2">1123 + BLAST</text>
<text x="471.6" y="172.2">See note #1</text>
<text x="496.6" y="172.2">See note #2</text>
<text x="527.7" y="172.2">n/a</text>
<text x="24.5" y="178.9">Level Two</text>
<text x="48.1" y="185.6">W201</text>
<text x="68.8" y="185.6">203</text>
<text x="84.4" y="185.6">BEDROOM</text>
<text x="134.6" y="185.6">Window Type 05</text>
<text x="161.2" y="185.6">Window_Exterior_WindowType05_1500x1500</text>
<text x="235.5" y="185.6">Type 05</text>
<text x="263.4" y="185.6">G-1</text>
<text x="285.6" y="185.6">Exterior</text>
<text x="312.5" y="185.6">1500</text>
<text x="337.5" y="185.6">1500</text>
<text x="365.4" y="185.6">23-15</text>
<text x="374" y="185.6">15</text>
<text x="378.2" y="185.6">31</text>
<text x="382.5" y="185.6">13</text>
<text x="412.1" y="185.6">Wall Niches</text>
<text x="444.9" y="185.6">1123 + BLAST</text>
<text x="471.6" y="185.6">See note #1</text>
<text x="496.6" y="185.6">See note #2</text>
<text x="527.7" y="185.6">n/a</text>
<text x="48.1" y="192.2">W202</text>
<text x="68.8" y="192.2">205</text>
<text x="84.4" y="192.2">BEDROOM</text>
<text x="134.6" y="192.2">Window Type 05</text>
<text x="161.2" y="192.2">Window_Exterior_WindowType05_1500x1500</text>
<text x="235.5" y="192.2">Type 05</text>
<text x="263.4" y="192.2">G-1</text>
<text x="285.6" y="192.2">Exterior</text>
<text x="312.5" y="192.2">1500</text>
<text x="337.5" y="192.2">1500</text>
<text x="365.4" y="192.2">23-15</text>
<text x="374" y="192.2">15</text>
<text x="378.2" y="192.2">31</text>
<text x="382.5" y="192.2">13</text>
<text x="412.1" y="192.2">Wall Niches</text>
<text x="444.9" y="192.2">1123 + BLAST</text>
<text x="471.6" y="192.2">See note #1</text>
<text x="496.6" y="192.2">See note #2</text>
<text x="527.7" y="192.2">n/a</text>
<text x="48.1" y="198.9">W203</text>
<text x="68.8" y="198.9">207</text>
<text x="84.4" y="198.9">BEDROOM</text>
<text x="134.6" y="198.9">Window Type 05</text>
<text x="161.2" y="198.9">Window_Exterior_WindowType05_1500x1500</text>
<text x="235.5" y="198.9">Type 05</text>
<text x="263.4" y="198.9">G-1</text>
<text x="285.6" y="198.9">Exterior</text>
<text x="312.5" y="198.9">1500</text>
<text x="337.5" y="198.9">1500</text>
<text x="365.4" y="198.9">23-15</text>
<text x="374" y="198.9">15</text>
<text x="378.2" y="198.9">31</text>
<text x="382.5" y="198.9">13</text>
<text x="412.1" y="198.9">Wall Niches</text>
<text x="444.9" y="198.9">1123 + BLAST</text>
<text x="471.6" y="198.9">See note #1</text>
<text x="496.6" y="198.9">See note #2</text>
<text x="527.7" y="198.9">n/a</text>
<text x="48.1" y="205.6">W204</text>
<text x="68.8" y="205.6">209</text>
<text x="84.4" y="205.6">BEDROOM</text>
<text x="134.6" y="205.6">Window Type 05</text>
<text x="161.2" y="205.6">Window_Exterior_WindowType05_1500x1500</text>
<text x="235.5" y="205.6">Type 05</text>
<text x="263.4" y="205.6">G-1</text>
<text x="285.6" y="205.6">Exterior</text>
<text x="312.5" y="205.6">1500</text>
<text x="337.5" y="205.6">1500</text>
<text x="365.4" y="205.6">23-15</text>
<text x="374" y="205.6">15</text>
<text x="378.2" y="205.6">31</text>
<text x="382.5" y="205.6">13</text>
<text x="412.1" y="205.6">Wall Niches</text>
<text x="444.9" y="205.6">1123 + BLAST</text>
<text x="471.6" y="205.6">See note #1</text>
<text x="496.6" y="205.6">See note #2</text>
<text x="527.7" y="205.6">n/a</text>
<text x="48.1" y="212.2">W205</text>
<text x="68.9" y="212.2">211</text>
<text x="84.4" y="212.2">BEDROOM</text>
<text x="134.6" y="212.2">Window Type 05</text>
<text x="161.2" y="212.2">Window_Exterior_WindowType05_1500x1500</text>
<text x="235.5" y="212.2">Type 05</text>
<text x="263.4" y="212.2">G-1</text>
<text x="285.6" y="212.2">Exterior</text>
<text x="312.5" y="212.2">1500</text>
<text x="337.5" y="212.2">1500</text>
<text x="365.4" y="212.2">23-15</text>
<text x="374" y="212.2">15</text>
<text x="378.2" y="212.2">31</text>
<text x="382.5" y="212.2">13</text>
<text x="412.1" y="212.2">Wall Niches</text>
<text x="444.9" y="212.2">1123 + BLAST</text>
<text x="471.6" y="212.2">See note #1</text>
<text x="496.6" y="212.2">See note #2</text>
<text x="527.7" y="212.2">n/a</text>
<text x="48.1" y="218.9">W206</text>
<text x="68.8" y="218.9">213</text>
<text x="84.4" y="218.9">BEDROOM</text>
<text x="134.6" y="218.9">Window Type 05</text>
<text x="161.2" y="218.9">Window_Exterior_WindowType05_1500x1500</text>
<text x="235.5" y="218.9">Type 05</text>
<text x="263.4" y="218.9">G-1</text>
<text x="285.6" y="218.9">Exterior</text>
<text x="312.5" y="218.9">1500</text>
<text x="337.5" y="218.9">1500</text>
<text x="365.4" y="218.9">23-15</text>
<text x="374" y="218.9">15</text>
<text x="378.2" y="218.9">31</text>
<text x="382.5" y="218.9">13</text>
<text x="412.1" y="218.9">Wall Niches</text>
<text x="444.9" y="218.9">1123 + BLAST</text>
<text x="471.6" y="218.9">See note #1</text>
<text x="496.6" y="218.9">See note #2</text>
<text x="527.7" y="218.9">n/a</text>
<text x="48.1" y="225.6">W207</text>
<text x="68.8" y="225.6">215</text>
<text x="84.4" y="225.6">BEDROOM</text>
<text x="134.6" y="225.6">Window Type 05</text>
<text x="161.2" y="225.6">Window_Exterior_WindowType05_1500x1500</text>
<text x="235.5" y="225.6">Type 05</text>
<text x="263.4" y="225.6">G-1</text>
<text x="285.6" y="225.6">Exterior</text>
<text x="312.5" y="225.6">1500</text>
<text x="337.5" y="225.6">1500</text>
<text x="365.4" y="225.6">23-15</text>
<text x="374" y="225.6">15</text>
<text x="378.2" y="225.6">31</text>
<text x="382.5" y="225.6">13</text>
<text x="412.1" y="225.6">Wall Niches</text>
<text x="444.9" y="225.6">1123 + BLAST</text>
<text x="471.6" y="225.6">See note #1</text>
<text x="496.6" y="225.6">See note #2</text>
<text x="527.7" y="225.6">n/a</text>
<text x="48.1" y="232.2">W208</text>
<text x="68.8" y="232.2">217</text>
<text x="84.4" y="232.2">HALL</text>
<text x="134.6" y="232.2">Window Type 02</text>
<text x="161.2" y="232.2">Window_Exterior_WindowType02_744x1500</text>
<text x="235.5" y="232.2">Type 02</text>
<text x="263.5" y="232.2">B-1</text>
<text x="285.6" y="232.2">Exterior</text>
<text x="313.4" y="232.2">744</text>
<text x="337.5" y="232.2">1500</text>
<text x="365.4" y="232.2">23-15</text>
<text x="374" y="232.2">15</text>
<text x="378.2" y="232.2">31</text>
<text x="382.5" y="232.2">13</text>
<text x="412.1" y="232.2">Wall Niches</text>
<text x="444.9" y="232.2">1123 + BLAST</text>
<text x="471.6" y="232.2">See note #1</text>
<text x="496.6" y="232.2">See note #2</text>
<text x="527.7" y="232.2">n/a</text>
<text x="48.1" y="238.9">W209</text>
<text x="68.8" y="238.9">217</text>
<text x="84.4" y="238.9">HALL</text>
<text x="134.6" y="238.9">Window Type 02</text>
<text x="161.2" y="238.9">Window_Exterior_WindowType02_744x1500</text>
<text x="235.5" y="238.9">Type 02</text>
<text x="263.5" y="238.9">B-1</text>
<text x="285.6" y="238.9">Exterior</text>
<text x="313.4" y="238.9">744</text>
<text x="337.5" y="238.9">1500</text>
<text x="365.4" y="238.9">23-15</text>
<text x="374" y="238.9">15</text>
<text x="378.2" y="238.9">31</text>
<text x="382.5" y="238.9">13</text>
<text x="412.1" y="238.9">Wall Niches</text>
<text x="444.9" y="238.9">1123 + BLAST</text>
<text x="471.6" y="238.9">See note #1</text>
<text x="496.6" y="238.9">See note #2</text>
<text x="527.7" y="238.9">n/a</text>
<text x="48.1" y="245.6">W210</text>
<text x="68.8" y="245.6">217</text>
<text x="84.4" y="245.6">HALL</text>
<text x="134.6" y="245.6">Window Type 02</text>
<text x="161.2" y="245.6">Window_Exterior_WindowType02_744x1500</text>
<text x="235.5" y="245.6">Type 02</text>
<text x="263.5" y="245.6">B-1</text>
<text x="285.6" y="245.6">Exterior</text>
<text x="313.4" y="245.6">744</text>
<text x="337.5" y="245.6">1500</text>
<text x="365.4" y="245.6">23-15</text>
<text x="374" y="245.6">15</text>
<text x="378.2" y="245.6">31</text>
<text x="382.5" y="245.6">13</text>
<text x="412.1" y="245.6">Wall Niches</text>
<text x="444.9" y="245.6">1123 + BLAST</text>
<text x="471.6" y="245.6">See note #1</text>
<text x="496.6" y="245.6">See note #2</text>
<text x="527.7" y="245.6">n/a</text>
<text x="48.2" y="252.2">W211</text>
<text x="68.8" y="252.2">217</text>
<text x="84.4" y="252.2">HALL</text>
<text x="134.6" y="252.2">Window Type 02</text>
<text x="161.2" y="252.2">Window_Exterior_WindowType02_744x1500</text>
<text x="235.5" y="252.2">Type 02</text>
<text x="263.5" y="252.2">B-1</text>
<text x="285.6" y="252.2">Exterior</text>
<text x="313.4" y="252.2">744</text>
<text x="337.5" y="252.2">1500</text>
<text x="365.4" y="252.2">23-15</text>
<text x="374" y="252.2">15</text>
<text x="378.2" y="252.2">31</text>
<text x="382.5" y="252.2">13</text>
<text x="412.1" y="252.2">Wall Niches</text>
<text x="444.9" y="252.2">1123 + BLAST</text>
<text x="471.6" y="252.2">See note #1</text>
<text x="496.6" y="252.2">See note #2</text>
<text x="527.7" y="252.2">n/a</text>
<text x="48.1" y="258.9">W212</text>
<text x="68.8" y="258.9">217</text>
<text x="84.4" y="258.9">HALL</text>
<text x="134.6" y="258.9">Window Type 02</text>
<text x="161.2" y="258.9">Window_Exterior_WindowType02_744x1500</text>
<text x="235.5" y="258.9">Type 02</text>
<text x="263.5" y="258.9">B-1</text>
<text x="285.6" y="258.9">Exterior</text>
<text x="313.4" y="258.9">744</text>
<text x="337.5" y="258.9">1500</text>
<text x="365.4" y="258.9">23-15</text>
<text x="374" y="258.9">15</text>
<text x="378.2" y="258.9">31</text>
<text x="382.5" y="258.9">13</text>
<text x="412.1" y="258.9">Wall Niches</text>
<text x="444.9" y="258.9">1123 + BLAST</text>
<text x="471.6" y="258.9">See note #1</text>
<text x="496.6" y="258.9">See note #2</text>
<text x="527.7" y="258.9">n/a</text>
<text x="48.1" y="265.6">W213</text>
<text x="68.8" y="265.6">217</text>
<text x="84.4" y="265.6">HALL</text>
<text x="134.6" y="265.6">Window Type 02</text>
<text x="161.2" y="265.6">Window_Exterior_WindowType02_744x1500</text>
<text x="235.5" y="265.6">Type 02</text>
<text x="263.5" y="265.6">B-1</text>
<text x="285.6" y="265.6">Exterior</text>
<text x="313.4" y="265.6">744</text>
<text x="337.5" y="265.6">1500</text>
<text x="365.4" y="265.6">23-15</text>
<text x="374" y="265.6">15</text>
<text x="378.2" y="265.6">31</text>
<text x="382.5" y="265.6">13</text>
<text x="412.1" y="265.6">Wall Niches</text>
<text x="444.9" y="265.6">1123 + BLAST</text>
<text x="471.6" y="265.6">See note #1</text>
<text x="496.6" y="265.6">See note #2</text>
<text x="527.7" y="265.6">n/a</text>
<text x="48.1" y="272.2">W214</text>
<text x="134.6" y="272.2">Window Type 02</text>
<text x="161.2" y="272.2">Window_Exterior_WindowType02_744x1500</text>
<text x="235.5" y="272.2">Type 02</text>
<text x="263.5" y="272.2">B-1</text>
<text x="285.6" y="272.2">Exterior</text>
<text x="313.4" y="272.2">744</text>
<text x="337.5" y="272.2">1500</text>
<text x="365.4" y="272.2">23-15</text>
<text x="374" y="272.2">15</text>
<text x="378.2" y="272.2">31</text>
<text x="382.5" y="272.2">13</text>
<text x="412.1" y="272.2">Wall Niches</text>
<text x="444.9" y="272.2">1123 + BLAST</text>
<text x="471.6" y="272.2">See note #1</text>
<text x="496.6" y="272.2">See note #2</text>
<text x="527.7" y="272.2">n/a</text>
<text x="48.1" y="278.9">W215</text>
<text x="68.8" y="278.9">219</text>
<text x="84.4" y="278.9">STAIR #1</text>
<text x="134.6" y="278.9">Window Type 03</text>
<text x="161.2" y="278.9">Window_Exterior_WindowType03_744x2250</text>
<text x="235.5" y="278.9">Type 03</text>
<text x="263.4" y="278.9">C-1</text>
<text x="285.6" y="278.9">Exterior</text>
<text x="313.4" y="278.9">744</text>
<text x="337.5" y="278.9">2250</text>
<text x="365.4" y="278.9">23-15</text>
<text x="374" y="278.9">15</text>
<text x="378.2" y="278.9">31</text>
<text x="382.5" y="278.9">13</text>
<text x="412.1" y="278.9">Wall Niches</text>
<text x="444.9" y="278.9">1123 + BLAST</text>
<text x="471.6" y="278.9">See note #1</text>
<text x="496.6" y="278.9">See note #2</text>
<text x="527.7" y="278.9">n/a</text>
</g>
<g font-size="2.7">
<text x="714.5" y="570">This document is © Bond Bryan Architects Ltd. If in doubt ASK. Drawing measurements</text>
<text x="714.5" y="573.7">shall not be obtained by scaling. Verify all dimensions prior to construction. Immediately</text>
<text x="714.5" y="577.3">report any discrepancies on this document to the Architect. This document shall be read in</text>
<text x="714.5" y="580.9">conjunction with associated models, specifications and related consultant's documents.</text>
</g>
</svg>
